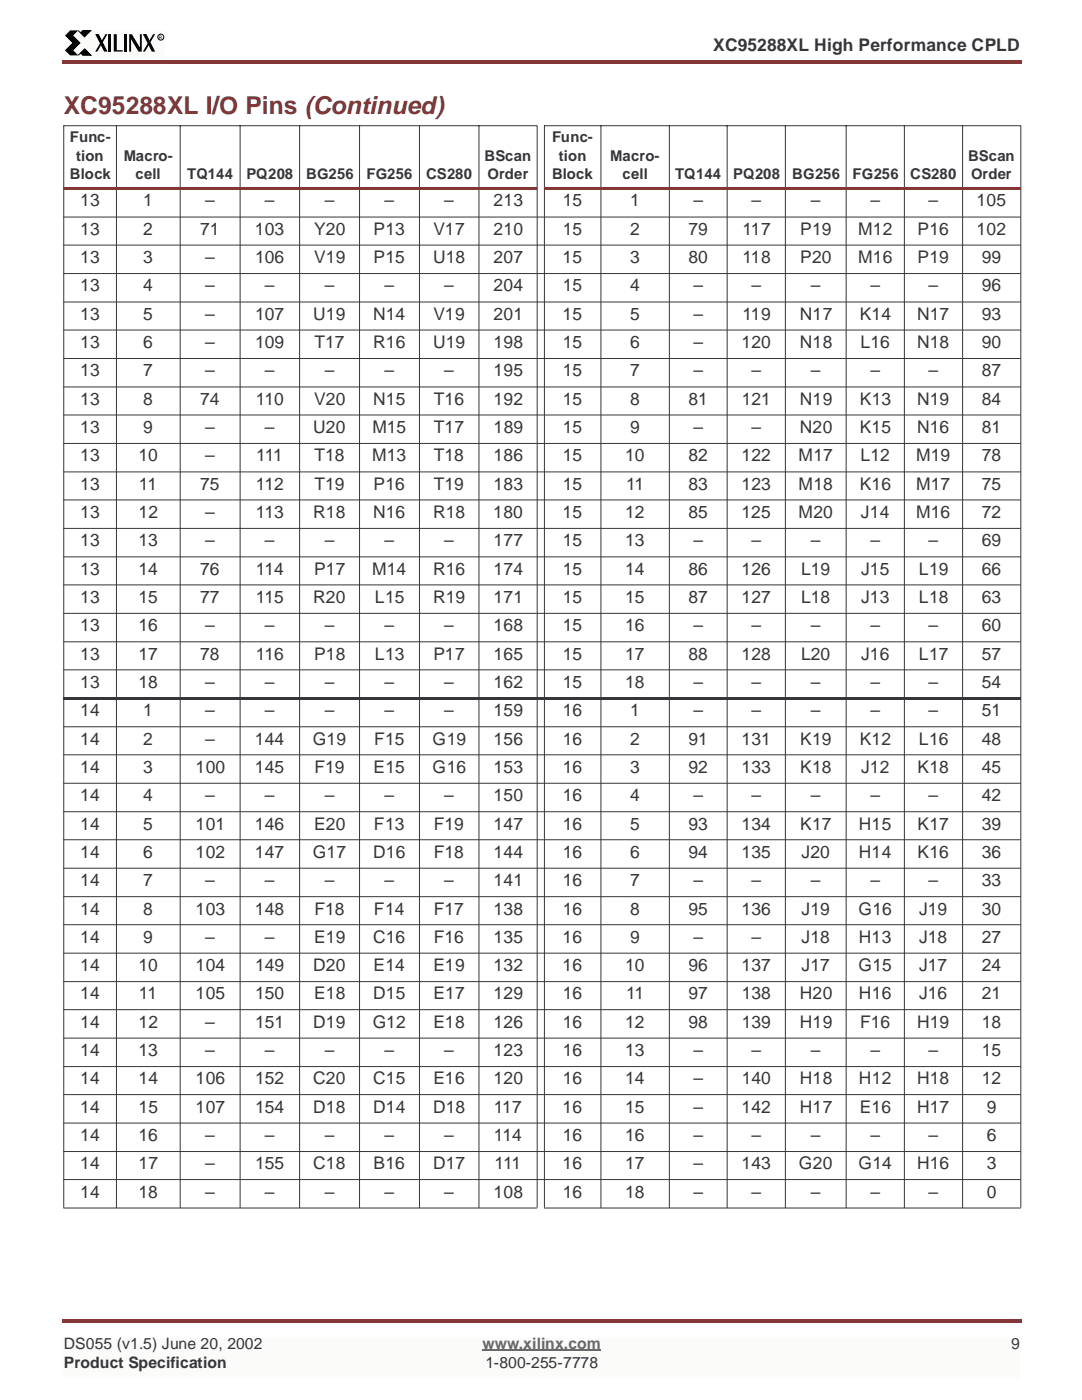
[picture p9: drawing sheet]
<svg xmlns="http://www.w3.org/2000/svg" width="216mm" height="279mm" viewBox="0 0 216 279" stroke-linecap="round" stroke-linejoin="round" font-family="sans-serif">
<g fill="#833737">
<path d="M12.4 12h.3v.7h-.3z"/>
<path d="M12.7 12h190.8v.7h-190.8z"/>
</g>
<path d="M12.7 266.7h190.5v7.8h-190.5z" fill="#fbfbf9"/>
<path d="M96.1 269.1h23.7" fill="none" stroke="#6a4f83" stroke-width=".34"/>
<g fill="#833737">
<path d="M12.4 262.9h.3v.7h-.3z"/>
<path d="M12.7 262.9h190.8v.7h-190.8z"/>
</g>
<path d="M12.7 6h20.1v5.3h-20.1z" fill="#fbfbf9"/>
<path d="M14 6.1h1.6l-1 1 1.5 1.5-1.5 1.4 1 1h-1.6l-1.1-1 1.5-1.4-1.5-1.5zM19 6.8h.7l1.7 3.5h-.7zM21 6.8h.4l-2 3.5h-.4zM21.6 6.8h.6v3.5h-.6zM22.7 6.8h.6v3.2h1.1v.3h-1.7zM24.7 6.8h.6v3.5h-.6zM25.7 6.8h.6l1.6 2.7v-2.7h.3v3.5h-.6l-1.5-2.5v2.5h-.4zM28.5 6.8h.7l1.7 3.5h-.7zM30.5 6.8h.4l-2 3.5h-.4z" fill="#000"/>
<path d="M15.6 6.1l.4 .4 .5-.4h1.6l-1.3 1.2zM16 10.6l-.4 .4 1.3-1.2 1.2 1.2h-1.6z" fill="#000" stroke="#000" stroke-width=".2"/>
<circle cx="32" cy="7.4" r=".59" fill="none" stroke="#000" stroke-width=".2"/>
<g fill="none" stroke="#363539" stroke-width=".2">
<path d="M12.6 25.1h94.4v215.6M12.7 25.1v215.6M23.2 25v215.8M35.9 25v215.8M47.8 25v215.8M59.7 25v215.8M71.6 25v215.8M83.6 25v215.8M95.4 25v215.8M108.4 25.1h95v215.6M108.5 25.1v215.6M119.7 25v215.8"/>
<path d="M133.3 25v215.8M144.9 25v215.8M156.5 25v215.8M168.6 25v215.8M180.2 25v215.8M191.8 25v215.8"/>
</g>
<g fill="#833737">
<path d="M12.6 37.3h94.4v.5h-94.4z"/>
<path d="M108.4 37.3h95v.5h-95z"/>
</g>
<g fill="none" stroke="#363539" stroke-width=".2">
<path d="M12.6 43.3h190.8M12.6 48.9h190.8M12.6 54.5h190.8M12.6 60.2h190.8M12.6 65.8h190.8M12.6 71.5h190.8M12.6 77.1h190.8M12.6 82.7h190.8M12.6 88.4h190.8M12.6 94.1h190.8M12.6 99.6h190.8M12.6 105.3h190.8"/>
<path d="M12.6 111h190.8M12.6 116.6h190.8M12.6 122.3h190.8M12.6 127.9h190.8M12.6 133.5h190.8"/>
</g>
<path d="M12.6 138.9h190.8v.5h-190.8z" fill="#363539"/>
<g fill="none" stroke="#363539" stroke-width=".2">
<path d="M12.6 144.9h190.8M12.6 150.4h190.8M12.6 156.1h190.8M12.6 161.8h190.8M12.6 167.4h190.8M12.6 173.1h190.8M12.6 178.7h190.8M12.6 184.3h190.8M12.6 190h190.8M12.6 195.7h190.8M12.6 201.2h190.8M12.6 206.9h190.8"/>
<path d="M12.6 212.6h190.8M12.6 218.2h190.8M12.6 223.8h190.8M12.6 229.5h190.8M12.6 235.1h190.8M12.6 240.8h94.4M108.4 240.8h95"/>
</g>
<text font-size="4.9" fill="#833737" x="12.7" y="22.7">XC95288XL I/O Pins (Continued)</text>
<g font-size="3.5" fill="#363539">
<text x="142.1" y="10.2">XC95288XL High Performance CPLD</text>
<text x="16" y="41.1">13</text>
<text x="28.5" y="41.1">1</text>
<text x="40.9" y="41.1">–</text>
<text x="52.7" y="41.1">–</text>
<text x="64.7" y="41.1">–</text>
<text x="76.6" y="41.1">–</text>
<text x="88.5" y="41.1">–</text>
<text x="98.3" y="41.1">213</text>
<text x="112.1" y="41.1">15</text>
<text x="125.6" y="41.1">1</text>
<text x="138.2" y="41.1">–</text>
<text x="149.7" y="41.1">–</text>
<text x="161.5" y="41.1">–</text>
<text x="173.4" y="41.1">–</text>
<text x="185" y="41.1">–</text>
<text x="194.6" y="41.1">105</text>
<text x="16" y="46.8">13</text>
<text x="28.5" y="46.8">2</text>
<text x="39.9" y="46.8">71</text>
<text x="50.8" y="46.8">103</text>
<text x="62.6" y="46.8">Y20</text>
<text x="74.4" y="46.8">P13</text>
<text x="86.4" y="46.8">V17</text>
<text x="98.3" y="46.8">210</text>
<text x="112.1" y="46.8">15</text>
<text x="125.6" y="46.8">2</text>
<text x="137.2" y="46.8">79</text>
<text x="147.9" y="46.8">117</text>
<text x="159.4" y="46.8">P19</text>
<text x="170.9" y="46.8">M12</text>
<text x="182.8" y="46.8">P16</text>
<text x="194.6" y="46.8">102</text>
<text x="16" y="52.5">13</text>
<text x="28.5" y="52.5">3</text>
<text x="40.9" y="52.5">–</text>
<text x="50.8" y="52.5">106</text>
<text x="62.6" y="52.5">V19</text>
<text x="74.4" y="52.5">P15</text>
<text x="86.3" y="52.5">U18</text>
<text x="98.3" y="52.5">207</text>
<text x="112.1" y="52.5">15</text>
<text x="125.5" y="52.5">3</text>
<text x="137.1" y="52.5">80</text>
<text x="147.9" y="52.5">118</text>
<text x="159.4" y="52.5">P20</text>
<text x="170.9" y="52.5">M16</text>
<text x="182.8" y="52.5">P19</text>
<text x="195.6" y="52.5">99</text>
<text x="16" y="58.1">13</text>
<text x="28.5" y="58.1">4</text>
<text x="40.9" y="58.1">–</text>
<text x="52.7" y="58.1">–</text>
<text x="64.7" y="58.1">–</text>
<text x="76.6" y="58.1">–</text>
<text x="88.5" y="58.1">–</text>
<text x="98.3" y="58.1">204</text>
<text x="112.1" y="58.1">15</text>
<text x="125.6" y="58.1">4</text>
<text x="138.2" y="58.1">–</text>
<text x="149.7" y="58.1">–</text>
<text x="161.5" y="58.1">–</text>
<text x="173.4" y="58.1">–</text>
<text x="185" y="58.1">–</text>
<text x="195.6" y="58.1">96</text>
<text x="16" y="63.8">13</text>
<text x="28.5" y="63.8">5</text>
<text x="40.9" y="63.8">–</text>
<text x="50.8" y="63.8">107</text>
<text x="62.4" y="63.8">U19</text>
<text x="74.3" y="63.8">N14</text>
<text x="86.3" y="63.8">V19</text>
<text x="98.3" y="63.8">201</text>
<text x="112.1" y="63.8">15</text>
<text x="125.5" y="63.8">5</text>
<text x="138.2" y="63.8">–</text>
<text x="147.9" y="63.8">119</text>
<text x="159.3" y="63.8">N17</text>
<text x="171.3" y="63.8">K14</text>
<text x="182.7" y="63.8">N17</text>
<text x="195.6" y="63.8">93</text>
<text x="16" y="69.4">13</text>
<text x="28.5" y="69.4">6</text>
<text x="40.9" y="69.4">–</text>
<text x="50.8" y="69.4">109</text>
<text x="62.7" y="69.4">T17</text>
<text x="74.3" y="69.4">R16</text>
<text x="86.3" y="69.4">U19</text>
<text x="98.3" y="69.4">198</text>
<text x="112.1" y="69.4">15</text>
<text x="125.6" y="69.4">6</text>
<text x="138.2" y="69.4">–</text>
<text x="147.7" y="69.4">120</text>
<text x="159.3" y="69.4">N18</text>
<text x="171.4" y="69.4">L16</text>
<text x="182.7" y="69.4">N18</text>
<text x="195.6" y="69.4">90</text>
<text x="16" y="75">13</text>
<text x="28.5" y="75">7</text>
<text x="40.9" y="75">–</text>
<text x="52.7" y="75">–</text>
<text x="64.7" y="75">–</text>
<text x="76.6" y="75">–</text>
<text x="88.5" y="75">–</text>
<text x="98.3" y="75">195</text>
<text x="112.1" y="75">15</text>
<text x="125.6" y="75">7</text>
<text x="138.2" y="75">–</text>
<text x="149.7" y="75">–</text>
<text x="161.5" y="75">–</text>
<text x="173.4" y="75">–</text>
<text x="185" y="75">–</text>
<text x="195.6" y="75">87</text>
<text x="16" y="80.7">13</text>
<text x="28.5" y="80.7">8</text>
<text x="39.9" y="80.7">74</text>
<text x="51" y="80.7">110</text>
<text x="62.6" y="80.7">V20</text>
<text x="74.3" y="80.7">N15</text>
<text x="86.4" y="80.7">T16</text>
<text x="98.3" y="80.7">192</text>
<text x="112.1" y="80.7">15</text>
<text x="125.6" y="80.7">8</text>
<text x="137.2" y="80.7">81</text>
<text x="147.8" y="80.7">121</text>
<text x="159.4" y="80.7">N19</text>
<text x="171.3" y="80.7">K13</text>
<text x="182.7" y="80.7">N19</text>
<text x="195.6" y="80.7">84</text>
<text x="16" y="86.4">13</text>
<text x="28.5" y="86.4">9</text>
<text x="40.9" y="86.4">–</text>
<text x="52.7" y="86.4">–</text>
<text x="62.4" y="86.4">U20</text>
<text x="74.2" y="86.4">M15</text>
<text x="86.4" y="86.4">T17</text>
<text x="98.3" y="86.4">189</text>
<text x="112.1" y="86.4">15</text>
<text x="125.6" y="86.4">9</text>
<text x="138.2" y="86.4">–</text>
<text x="149.7" y="86.4">–</text>
<text x="159.3" y="86.4">N20</text>
<text x="171.3" y="86.4">K15</text>
<text x="182.7" y="86.4">N16</text>
<text x="195.6" y="86.4">81</text>
<text x="16" y="91.9">13</text>
<text x="27.6" y="91.9">10</text>
<text x="40.9" y="91.9">–</text>
<text x="51.1" y="91.9">111</text>
<text x="62.7" y="91.9">T18</text>
<text x="74.2" y="91.9">M13</text>
<text x="86.4" y="91.9">T18</text>
<text x="98.3" y="91.9">186</text>
<text x="112.1" y="91.9">15</text>
<text x="124.5" y="91.9">10</text>
<text x="137.2" y="91.9">82</text>
<text x="147.7" y="91.9">122</text>
<text x="159.1" y="91.9">M17</text>
<text x="171.4" y="91.9">L12</text>
<text x="182.5" y="91.9">M19</text>
<text x="195.6" y="91.9">78</text>
<text x="16" y="97.6">13</text>
<text x="27.7" y="97.6">11</text>
<text x="39.9" y="97.6">75</text>
<text x="51" y="97.6">112</text>
<text x="62.7" y="97.6">T19</text>
<text x="74.4" y="97.6">P16</text>
<text x="86.4" y="97.6">T19</text>
<text x="98.3" y="97.6">183</text>
<text x="112.1" y="97.6">15</text>
<text x="124.7" y="97.6">11</text>
<text x="137.2" y="97.6">83</text>
<text x="147.7" y="97.6">123</text>
<text x="159.1" y="97.6">M18</text>
<text x="171.3" y="97.6">K16</text>
<text x="182.5" y="97.6">M17</text>
<text x="195.6" y="97.6">75</text>
<text x="16" y="103.3">13</text>
<text x="27.6" y="103.3">12</text>
<text x="40.9" y="103.3">–</text>
<text x="51" y="103.3">113</text>
<text x="62.4" y="103.3">R18</text>
<text x="74.3" y="103.3">N16</text>
<text x="86.3" y="103.3">R18</text>
<text x="98.3" y="103.3">180</text>
<text x="112.1" y="103.3">15</text>
<text x="124.5" y="103.3">12</text>
<text x="137.1" y="103.3">85</text>
<text x="147.7" y="103.3">125</text>
<text x="159.1" y="103.3">M20</text>
<text x="171.5" y="103.3">J14</text>
<text x="182.5" y="103.3">M16</text>
<text x="195.6" y="103.3">72</text>
<text x="16" y="108.9">13</text>
<text x="27.6" y="108.9">13</text>
<text x="40.9" y="108.9">–</text>
<text x="52.7" y="108.9">–</text>
<text x="64.7" y="108.9">–</text>
<text x="76.6" y="108.9">–</text>
<text x="88.5" y="108.9">–</text>
<text x="98.3" y="108.9">177</text>
<text x="112.1" y="108.9">15</text>
<text x="124.5" y="108.9">13</text>
<text x="138.2" y="108.9">–</text>
<text x="149.7" y="108.9">–</text>
<text x="161.5" y="108.9">–</text>
<text x="173.4" y="108.9">–</text>
<text x="185" y="108.9">–</text>
<text x="195.6" y="108.9">69</text>
<text x="16" y="114.5">13</text>
<text x="27.6" y="114.5">14</text>
<text x="39.9" y="114.5">76</text>
<text x="51" y="114.5">114</text>
<text x="62.6" y="114.5">P17</text>
<text x="74.2" y="114.5">M14</text>
<text x="86.3" y="114.5">R16</text>
<text x="98.3" y="114.5">174</text>
<text x="112.1" y="114.5">15</text>
<text x="124.5" y="114.5">14</text>
<text x="137.2" y="114.5">86</text>
<text x="147.7" y="114.5">126</text>
<text x="159.6" y="114.5">L19</text>
<text x="171.5" y="114.5">J15</text>
<text x="183" y="114.5">L19</text>
<text x="195.6" y="114.5">66</text>
<text x="16" y="120.2">13</text>
<text x="16" y="125.8">13</text>
<text x="27.6" y="120.2">15</text>
<text x="27.6" y="125.8">16</text>
<text x="39.9" y="120.2">77</text>
<text x="40.9" y="125.8">–</text>
<text x="51" y="120.2">115</text>
<text x="52.7" y="125.8">–</text>
<text x="62.4" y="120.2">R20</text>
<text x="64.7" y="125.8">–</text>
<text x="74.7" y="120.2">L15</text>
<text x="76.6" y="125.8">–</text>
<text x="86.3" y="120.2">R19</text>
<text x="88.5" y="125.8">–</text>
<text x="98.3" y="125.8">168</text>
<text x="98.3" y="120.2">171</text>
<text x="112.1" y="125.8">15</text>
<text x="112.1" y="120.2">15</text>
<text x="124.5" y="125.8">16</text>
<text x="124.5" y="120.2">15</text>
<text x="137.2" y="120.2">87</text>
<text x="138.2" y="125.8">–</text>
<text x="147.7" y="120.2">127</text>
<text x="149.7" y="125.8">–</text>
<text x="159.6" y="120.2">L18</text>
<text x="161.5" y="125.8">–</text>
<text x="171.5" y="120.2">J13</text>
<text x="173.4" y="125.8">–</text>
<text x="183" y="120.2">L18</text>
<text x="185" y="125.8">–</text>
<text x="195.6" y="125.8">60</text>
<text x="195.6" y="120.2">63</text>
<text x="16" y="131.5">13</text>
<text x="27.6" y="131.5">17</text>
<text x="39.9" y="131.5">78</text>
<text x="51" y="131.5">116</text>
<text x="62.6" y="131.5">P18</text>
<text x="74.7" y="131.5">L13</text>
<text x="86.4" y="131.5">P17</text>
<text x="98.3" y="131.5">165</text>
<text x="112.1" y="131.5">15</text>
<text x="124.5" y="131.5">17</text>
<text x="137.2" y="131.5">88</text>
<text x="147.7" y="131.5">128</text>
<text x="159.6" y="131.5">L20</text>
<text x="171.5" y="131.5">J16</text>
<text x="183" y="131.5">L17</text>
<text x="195.6" y="131.5">57</text>
<text x="16" y="137.2">13</text>
<text x="27.6" y="137.2">18</text>
<text x="40.9" y="137.2">–</text>
<text x="52.7" y="137.2">–</text>
<text x="64.7" y="137.2">–</text>
<text x="76.6" y="137.2">–</text>
<text x="88.5" y="137.2">–</text>
<text x="98.3" y="137.2">162</text>
<text x="112.1" y="137.2">15</text>
<text x="124.5" y="137.2">18</text>
<text x="138.2" y="137.2">–</text>
<text x="149.7" y="137.2">–</text>
<text x="161.5" y="137.2">–</text>
<text x="173.4" y="137.2">–</text>
<text x="185" y="137.2">–</text>
<text x="195.6" y="137.2">54</text>
<text x="16" y="142.7">14</text>
<text x="28.5" y="142.7">1</text>
<text x="40.9" y="142.7">–</text>
<text x="52.7" y="142.7">–</text>
<text x="64.7" y="142.7">–</text>
<text x="76.6" y="142.7">–</text>
<text x="88.5" y="142.7">–</text>
<text x="98.3" y="142.7">159</text>
<text x="112.1" y="142.7">16</text>
<text x="125.6" y="142.7">1</text>
<text x="138.2" y="142.7">–</text>
<text x="149.7" y="142.7">–</text>
<text x="161.5" y="142.7">–</text>
<text x="173.4" y="142.7">–</text>
<text x="185" y="142.7">–</text>
<text x="195.6" y="142.7">51</text>
<text x="16" y="148.4">14</text>
<text x="28.5" y="148.4">2</text>
<text x="40.9" y="148.4">–</text>
<text x="50.8" y="148.4">144</text>
<text x="62.3" y="148.4">G19</text>
<text x="74.5" y="148.4">F15</text>
<text x="86.2" y="148.4">G19</text>
<text x="98.3" y="148.4">156</text>
<text x="112.1" y="148.4">16</text>
<text x="125.6" y="148.4">2</text>
<text x="137.2" y="148.4">91</text>
<text x="147.7" y="148.4">131</text>
<text x="159.4" y="148.4">K19</text>
<text x="171.3" y="148.4">K12</text>
<text x="183" y="148.4">L16</text>
<text x="195.6" y="148.4">48</text>
<text x="16" y="154.1">14</text>
<text x="28.5" y="154.1">3</text>
<text x="38.9" y="154.1">100</text>
<text x="50.8" y="154.1">145</text>
<text x="62.7" y="154.1">F19</text>
<text x="74.4" y="154.1">E15</text>
<text x="86.2" y="154.1">G16</text>
<text x="98.3" y="154.1">153</text>
<text x="112.1" y="154.1">16</text>
<text x="125.6" y="154.1">3</text>
<text x="137.2" y="154.1">92</text>
<text x="147.7" y="154.1">133</text>
<text x="159.4" y="154.1">K18</text>
<text x="171.5" y="154.1">J12</text>
<text x="182.8" y="154.1">K18</text>
<text x="195.6" y="154.1">45</text>
<text x="16" y="159.7">14</text>
<text x="28.5" y="159.7">4</text>
<text x="40.9" y="159.7">–</text>
<text x="52.7" y="159.7">–</text>
<text x="64.7" y="159.7">–</text>
<text x="76.6" y="159.7">–</text>
<text x="88.5" y="159.7">–</text>
<text x="98.3" y="159.7">150</text>
<text x="112.1" y="159.7">16</text>
<text x="125.6" y="159.7">4</text>
<text x="138.2" y="159.7">–</text>
<text x="149.7" y="159.7">–</text>
<text x="161.5" y="159.7">–</text>
<text x="173.4" y="159.7">–</text>
<text x="185" y="159.7">–</text>
<text x="195.6" y="159.7">42</text>
<text x="16" y="165.3">14</text>
<text x="28.5" y="165.3">5</text>
<text x="38.9" y="165.3">101</text>
<text x="50.8" y="165.3">146</text>
<text x="62.6" y="165.3">E20</text>
<text x="74.5" y="165.3">F13</text>
<text x="86.4" y="165.3">F19</text>
<text x="98.3" y="165.3">147</text>
<text x="112.1" y="165.3">16</text>
<text x="125.6" y="165.3">5</text>
<text x="137.2" y="165.3">93</text>
<text x="147.7" y="165.3">134</text>
<text x="159.4" y="165.3">K17</text>
<text x="171.1" y="165.3">H15</text>
<text x="182.8" y="165.3">K17</text>
<text x="195.6" y="165.3">39</text>
<text x="16" y="171">14</text>
<text x="28.5" y="171">6</text>
<text x="38.9" y="171">102</text>
<text x="50.8" y="171">147</text>
<text x="62.3" y="171">G17</text>
<text x="74.3" y="171">D16</text>
<text x="86.4" y="171">F18</text>
<text x="98.3" y="171">144</text>
<text x="112.1" y="171">16</text>
<text x="125.6" y="171">6</text>
<text x="137.2" y="171">94</text>
<text x="147.7" y="171">135</text>
<text x="159.7" y="171">J20</text>
<text x="171.1" y="171">H14</text>
<text x="182.8" y="171">K16</text>
<text x="195.6" y="171">36</text>
<text x="16" y="176.6">14</text>
<text x="28.5" y="176.6">7</text>
<text x="40.9" y="176.6">–</text>
<text x="52.7" y="176.6">–</text>
<text x="64.7" y="176.6">–</text>
<text x="76.6" y="176.6">–</text>
<text x="88.5" y="176.6">–</text>
<text x="98.3" y="176.6">141</text>
<text x="112.1" y="176.6">16</text>
<text x="125.6" y="176.6">7</text>
<text x="138.2" y="176.6">–</text>
<text x="149.7" y="176.6">–</text>
<text x="161.5" y="176.6">–</text>
<text x="173.4" y="176.6">–</text>
<text x="185" y="176.6">–</text>
<text x="195.6" y="176.6">33</text>
<text x="16" y="182.3">14</text>
<text x="28.5" y="182.3">8</text>
<text x="38.9" y="182.3">103</text>
<text x="50.8" y="182.3">148</text>
<text x="62.7" y="182.3">F18</text>
<text x="74.5" y="182.3">F14</text>
<text x="86.4" y="182.3">F17</text>
<text x="98.3" y="182.3">138</text>
<text x="112.1" y="182.3">16</text>
<text x="125.6" y="182.3">8</text>
<text x="137.2" y="182.3">95</text>
<text x="147.7" y="182.3">136</text>
<text x="159.7" y="182.3">J19</text>
<text x="171" y="182.3">G16</text>
<text x="183.1" y="182.3">J19</text>
<text x="195.6" y="182.3">30</text>
<text x="16" y="188">14</text>
<text x="28.5" y="188">9</text>
<text x="40.9" y="188">–</text>
<text x="52.7" y="188">–</text>
<text x="62.6" y="188">E19</text>
<text x="74.3" y="188">C16</text>
<text x="86.4" y="188">F16</text>
<text x="98.3" y="188">135</text>
<text x="112.1" y="188">16</text>
<text x="125.6" y="188">9</text>
<text x="138.2" y="188">–</text>
<text x="149.7" y="188">–</text>
<text x="159.7" y="188">J18</text>
<text x="171.1" y="188">H13</text>
<text x="183.1" y="188">J18</text>
<text x="195.6" y="188">27</text>
<text x="16" y="193.5">14</text>
<text x="27.6" y="193.5">10</text>
<text x="38.9" y="193.5">104</text>
<text x="50.8" y="193.5">149</text>
<text x="62.4" y="193.5">D20</text>
<text x="74.4" y="193.5">E14</text>
<text x="86.3" y="193.5">E19</text>
<text x="98.3" y="193.5">132</text>
<text x="112.1" y="193.5">16</text>
<text x="124.5" y="193.5">10</text>
<text x="137.1" y="193.5">96</text>
<text x="147.7" y="193.5">137</text>
<text x="159.7" y="193.5">J17</text>
<text x="171" y="193.5">G15</text>
<text x="183.1" y="193.5">J17</text>
<text x="195.6" y="193.5">24</text>
<text x="16" y="199.2">14</text>
<text x="27.7" y="199.2">11</text>
<text x="38.9" y="199.2">105</text>
<text x="50.8" y="199.2">150</text>
<text x="62.6" y="199.2">E18</text>
<text x="74.3" y="199.2">D15</text>
<text x="86.4" y="199.2">E17</text>
<text x="98.3" y="199.2">129</text>
<text x="112.1" y="199.2">16</text>
<text x="124.7" y="199.2">11</text>
<text x="137.2" y="199.2">97</text>
<text x="147.8" y="199.2">138</text>
<text x="159.4" y="199.2">H20</text>
<text x="171.1" y="199.2">H16</text>
<text x="183.1" y="199.2">J16</text>
<text x="195.6" y="199.2">21</text>
<text x="16" y="204.9">14</text>
<text x="27.6" y="204.9">12</text>
<text x="40.9" y="204.9">–</text>
<text x="50.8" y="204.9">151</text>
<text x="62.4" y="204.9">D19</text>
<text x="74.2" y="204.9">G12</text>
<text x="86.4" y="204.9">E18</text>
<text x="98.3" y="204.9">126</text>
<text x="112.1" y="204.9">16</text>
<text x="124.5" y="204.9">12</text>
<text x="137.2" y="204.9">98</text>
<text x="147.7" y="204.9">139</text>
<text x="159.4" y="204.9">H19</text>
<text x="171.4" y="204.9">F16</text>
<text x="182.7" y="204.9">H19</text>
<text x="195.6" y="204.9">18</text>
<text x="16" y="210.5">14</text>
<text x="27.6" y="210.5">13</text>
<text x="40.9" y="210.5">–</text>
<text x="52.7" y="210.5">–</text>
<text x="64.7" y="210.5">–</text>
<text x="76.6" y="210.5">–</text>
<text x="88.5" y="210.5">–</text>
<text x="98.3" y="210.5">123</text>
<text x="112.1" y="210.5">16</text>
<text x="124.5" y="210.5">13</text>
<text x="138.2" y="210.5">–</text>
<text x="149.7" y="210.5">–</text>
<text x="161.5" y="210.5">–</text>
<text x="173.4" y="210.5">–</text>
<text x="185" y="210.5">–</text>
<text x="195.6" y="210.5">15</text>
<text x="16" y="216.1">14</text>
<text x="16" y="221.8">14</text>
<text x="27.6" y="216.1">14</text>
<text x="27.6" y="221.8">15</text>
<text x="39" y="216.1">106</text>
<text x="39" y="221.8">107</text>
<text x="50.8" y="216.1">152</text>
<text x="50.8" y="221.8">154</text>
<text x="62.4" y="216.1">C20</text>
<text x="62.4" y="221.8">D18</text>
<text x="74.3" y="216.1">C15</text>
<text x="74.3" y="221.8">D14</text>
<text x="86.3" y="221.8">D18</text>
<text x="86.4" y="216.1">E16</text>
<text x="98.3" y="216.1">120</text>
<text x="98.4" y="221.8">117</text>
<text x="112.1" y="221.8">16</text>
<text x="112.1" y="216.1">16</text>
<text x="124.5" y="221.8">15</text>
<text x="124.5" y="216.1">14</text>
<text x="138.2" y="221.8">–</text>
<text x="138.2" y="216.1">–</text>
<text x="147.7" y="221.8">142</text>
<text x="147.7" y="216.1">140</text>
<text x="159.3" y="221.8">H17</text>
<text x="159.4" y="216.1">H18</text>
<text x="171.1" y="216.1">H12</text>
<text x="171.3" y="221.8">E16</text>
<text x="182.7" y="221.8">H17</text>
<text x="182.7" y="216.1">H18</text>
<text x="195.6" y="216.1">12</text>
<text x="196.6" y="221.8">9</text>
<text x="16" y="227.4">14</text>
<text x="27.6" y="227.4">16</text>
<text x="40.9" y="227.4">–</text>
<text x="52.7" y="227.4">–</text>
<text x="64.7" y="227.4">–</text>
<text x="76.6" y="227.4">–</text>
<text x="88.5" y="227.4">–</text>
<text x="98.4" y="227.4">114</text>
<text x="112.1" y="227.4">16</text>
<text x="124.5" y="227.4">16</text>
<text x="138.2" y="227.4">–</text>
<text x="149.7" y="227.4">–</text>
<text x="161.5" y="227.4">–</text>
<text x="173.4" y="227.4">–</text>
<text x="185" y="227.4">–</text>
<text x="196.6" y="227.4">6</text>
<text x="16" y="233.1">14</text>
<text x="27.6" y="233.1">17</text>
<text x="40.9" y="233.1">–</text>
<text x="50.8" y="233.1">155</text>
<text x="62.4" y="233.1">C18</text>
<text x="74.4" y="233.1">B16</text>
<text x="86.3" y="233.1">D17</text>
<text x="98.5" y="233.1">111</text>
<text x="112.1" y="233.1">16</text>
<text x="124.5" y="233.1">17</text>
<text x="138.2" y="233.1">–</text>
<text x="147.7" y="233.1">143</text>
<text x="159.2" y="233.1">G20</text>
<text x="171" y="233.1">G14</text>
<text x="182.7" y="233.1">H16</text>
<text x="196.6" y="233.1">3</text>
<text x="16" y="238.7">14</text>
<text x="27.6" y="238.7">18</text>
<text x="40.9" y="238.7">–</text>
<text x="52.7" y="238.7">–</text>
<text x="64.7" y="238.7">–</text>
<text x="76.6" y="238.7">–</text>
<text x="88.5" y="238.7">–</text>
<text x="98.3" y="238.7">108</text>
<text x="112.1" y="238.7">16</text>
<text x="124.5" y="238.7">18</text>
<text x="138.2" y="238.7">–</text>
<text x="149.7" y="238.7">–</text>
<text x="161.5" y="238.7">–</text>
<text x="173.4" y="238.7">–</text>
<text x="185" y="238.7">–</text>
<text x="196.6" y="238.7">0</text>
</g>
<g font-size="3.1" fill="#363539">
<text x="12.7" y="268.8">DS055 (v1.5) June 20, 2002</text>
<text x="201.4" y="268.8">9</text>
<text x="12.7" y="272.7">Product Specification</text>
<text x="96.7" y="272.7">1-800-255-7778</text>
</g>
<text font-size="3.1" fill="#6a4f83" x="96.1" y="268.8">www.xilinx.com</text>
<g font-size="3" fill="#363539">
<text x="13.9" y="28.3">Func-</text>
<text x="110" y="28.3">Func-</text>
<text x="13.9" y="35.7">Block</text>
<text x="15.2" y="32">tion</text>
<text x="24.6" y="32">Macro-</text>
<text x="27" y="35.7">cell</text>
<text x="37.3" y="35.7">TQ144</text>
<text x="49.1" y="35.7">PQ208</text>
<text x="61" y="35.7">BG256</text>
<text x="73" y="35.7">FG256</text>
<text x="84.9" y="35.7">CS280</text>
<text x="96.5" y="32">BScan</text>
<text x="97.1" y="35.7">Order</text>
<text x="110" y="35.7">Block</text>
<text x="111.3" y="32">tion</text>
<text x="121.6" y="32">Macro-</text>
<text x="124" y="35.7">cell</text>
<text x="134.5" y="35.7">TQ144</text>
<text x="146" y="35.7">PQ208</text>
<text x="157.8" y="35.7">BG256</text>
<text x="169.8" y="35.7">FG256</text>
<text x="181.3" y="35.7">CS280</text>
<text x="192.9" y="32">BScan</text>
<text x="193.5" y="35.7">Order</text>
</g>
<text font-size=".9" x="31.7" y="7.7">R</text>
</svg>
